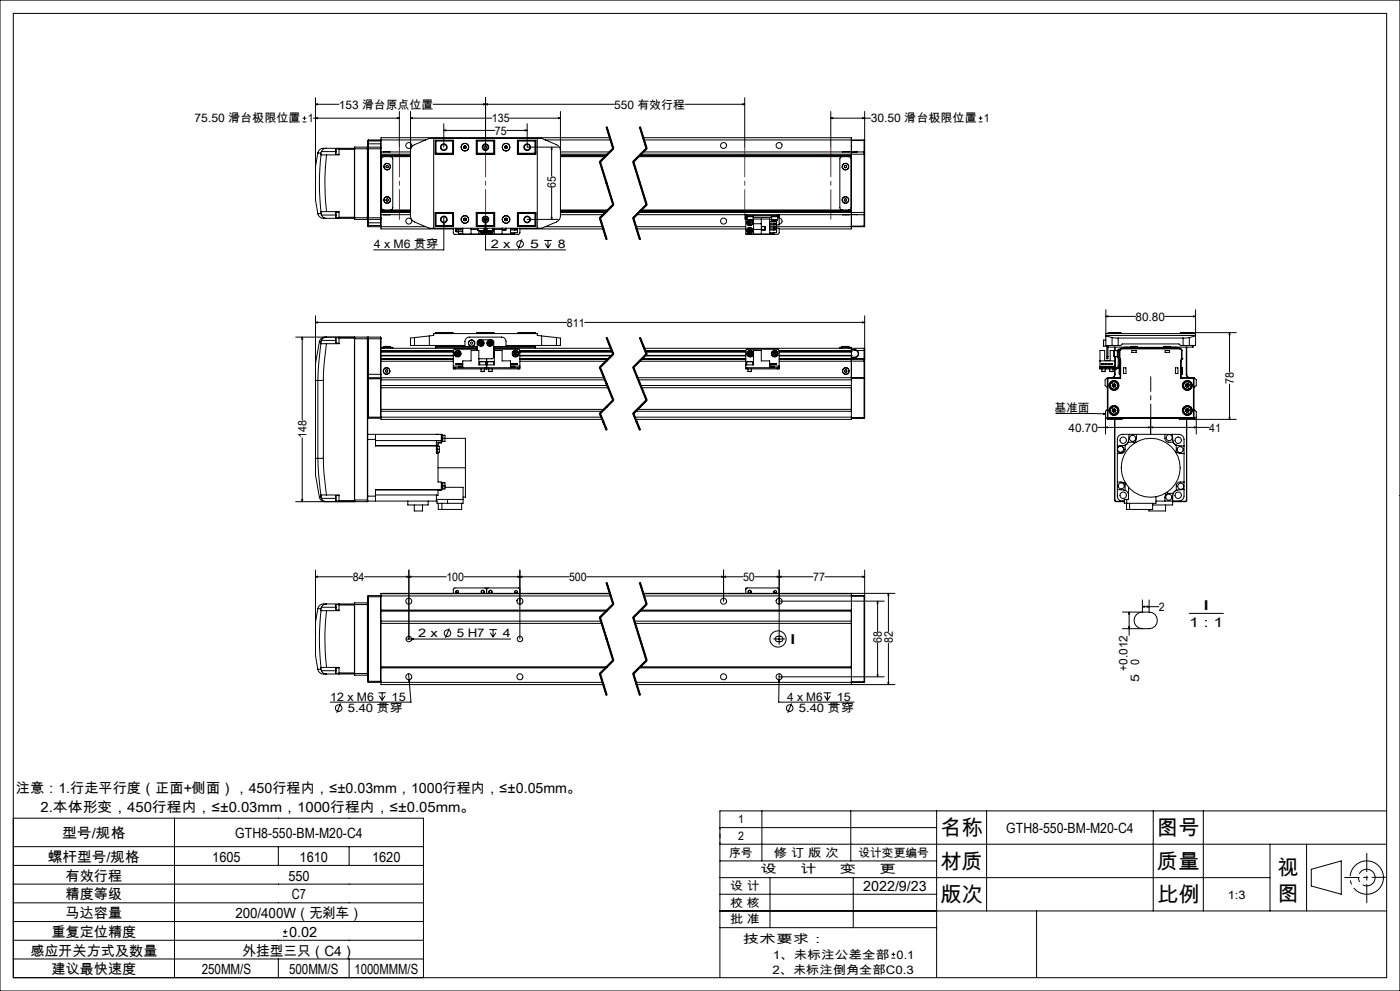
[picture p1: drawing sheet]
<svg xmlns="http://www.w3.org/2000/svg" width="420mm" height="297mm" viewBox="0 0 420 297" stroke-linecap="round" stroke-linejoin="round" font-family="sans-serif">
<g fill="none" stroke="#000" stroke-width=".3">
<path d="M0 0h420v297h-420zM4 4h412v289h-412zM90.8 36.5h1.1M90.8 35.4h1.1M91.3 34.9v1.1M94.1 35.4h25.7M94.7 31.3l.5-.2v.3zM94.7 35.4l.5-.1v.3zM94.7 29.3v20.6M94.7 31.3h7M119.2 35.3l.6 .1-.6 .2zM119.8 33.4v10.7"/>
<path d="M123.2 35.4l.6-.1v.3zM123.2 33.4v31.6l.3 .8 .9 .7 4.4 1.9h33.7l4.4-1.9 .7-.4 .4-.7 .1-.7v-31.3M123.2 35.4h24.4M130 31.3h54.3M133.1 39.1l.6-.2v.3zM133.1 37.1v7M133.1 39.1h15.3M145.1 31.1l.6 .2-.6 .1zM145.7 31.3l.6-.2v.3zM145.7 29.3v14.8M152 39.1h6.2M152.9 35.4h15.2"/>
<path d="M157.6 38.9l.6 .2-.6 .1zM158.2 37.1v7h9.3M167.5 35.3l.6 .1-.6 .2zM181.8 38.1l2 6.5M182 38.1l2 6.4-4 4 4 12.8-4 4 2 6.5M182.1 38l1.1 3.2M191.8 38.1l2 6.5M192 38.1l2 6.4-4 4 4 12.8-4 4 2 6.5M192.2 38l1.9 6.4M205.5 31.3h17.9M222.8 31.1l.6 .2-.6 .1zM223.4 29.3v14.8"/>
<path d="M249.2 35.4l.6-.1v.3zM249.2 35.4h12M249.2 33.4v10.7M258.8 35.3l.6 .1-.6 .2zM259.4 33.4v12.3M293.6 36.5h1.1M293.6 35.4h1.1M294.2 34.9v1.1M94.7 49.9v10l.7 4.2M95.4 45.8l.9 .1M95.4 45.8l-.7 4.1M96.3 45.9v.5"/>
<path d="M96.3 46.4a75 75 0 0 0 0 17.1M96.3 46.4h1.7M96.4 45.4l-.1 .5M96.4 45.4h4.3M97.9 44.4h-.2a1.81 1.81 0 0 0-2.3 1.4M97.9 44.4a1.55 1.55 0 0 0-1.5 1M97.9 44.4h8.4M98 46.4a73.4 73.4 0 0 0 0 17M100.7 45.4l.1 .9M100.8 44.6l-.1 .8M100.8 44.6v1.7M100.8 44.6h.9"/>
<path d="M100.8 46.3h.9M101.7 44.4v.4M101.7 44.8v1.6h-3.7M101.7 44.8h4.6M106.3 44.8v20.3M106.3 44.6h8M106.4 44.1l-.1 .7M106.4 44.1v21.7M106.4 44.1h3.8M110.2 44.1v21.7M110.2 44.1l.1 .1M110.3 44.2v21.5"/>
<path d="M110.3 43.1v1.1M110.3 42.3h4M110.3 43.1h4M110.5 44.1v21.7M110.5 41.9v2.2M110.5 44.1h3.7M110.5 41.9l-.2 1.2M110.5 41.9h3.7M110.5 44.1l-.2 .2M114.2 44.1v21.7M114.2 41.9v2.2M114.2 44.1l.1 .2"/>
<path d="M114.2 41.9l.1 .2M114.3 44.3v.3M114.3 44.6v20.7M114.3 47h8.9M114.3 45.5h8.9M114.3 46.6h8.9M114.3 41.9h13.4M114.3 46.2h8.9M115 45.5h2M115.1 47l-.3 .1-.3 .4v14.9l.3 .4 .3 .1M115.9 59.7l.3-.2 .3 .3-.1 .4-.3 .1-.3-.3zM115.9 49.7l.3-.1 .3 .2v.4l-.4 .1-.3-.2z"/>
<path d="M117.2 47l.4 .1 .2 .5v14.7l-.2 .5-.4 .1M123.2 45.2l.3-1.1 .5-.6 4.8-2h33.7l4.8 2 .5 .6 .3 1.1M130.1 41.5v26.9M130.6 45.5h.1M130.6 42h5.5v4.2h-5.5zM130.6 42.3v3.9M130.6 42.3h5.2M130.8 42.1v4M130.8 42.1h5.3M130.8 42.1l-.2 .2M130.8 46.1h5.3M135.8 42.3l.2-.2v4l-.2-.2"/>
<path d="M135.8 45.9h-5.2l.2 .2M135.8 42.3v3.6M139.1 44.3l.4 .2M139.1 43.9v.4M139.5 43.7l.3 .2M139.5 43.7l-.4 .2M139.8 44.3l-.3 .2M139.8 43.9v.4M142.9 42h5.5v4.2h-5.5zM142.9 42.1h5.5M142.9 46.1h5.5M143.2 42.3v3.6"/>
<path d="M143.2 42.3l-.2-.2v4l.2-.2M143.2 42.3h4.9M143.2 45.9h4.9M148.1 42.3l.2-.2v4l-.2-.2M148.1 42.3v3.6M151.5 44.3l.3 .2M151.5 43.9v.4M151.8 43.7l.4 .2M151.8 43.7l-.3 .2M152.2 44.3l-.4 .2M152.2 43.9v.4M155.2 42h5.6v4.2h-5.6z"/>
<path d="M155.2 42.1h5.3M155.2 46.1h5.3M155.5 42.3v3.6M155.5 42.3l-.2-.2v4l.2-.2M155.5 42.3h5.2M155.5 45.9h5.2l-.2 .2M160.5 42.1v4M160.5 42.1l.2 .2M160.7 42.3v3.9M160.7 45.5h.1M161.2 41.5v26.9M163.6 41.9h19.6"/>
<path d="M165.5 44.1v8.7M165.5 56.3v9.5M165.5 44.1l.1 .6h-.3zM168.1 47h13.4M168.1 45.5h14.9M168.1 46.6h13.8M168.1 46.2h14.2M179.8 48.6l4 12.8M180.1 48.4l4.1 12.9M183 41.3h-68.7v3M183.2 41.2l.9 3.2zM183.9 44.4l-4 4"/>
<path d="M184.1 44.6l-4 4M189.8 48.6l4 12.8M190.1 48.4l4.1 12.9M191.5 47h63.9M191.8 46.6h63.6M191.9 46.6h63.5M192.3 46.2h66.9M192.9 41.3h62.5v4.9M192.9 45.5h63.5M193.1 41.9h66.1M193.9 44.4l-4 4M194.1 44.6l-4 4"/>
<path d="M252.6 47l-.4 .1-.2 .5v14.7l.2 .5 .4 .1M252.7 45.5h2M253.3 49.7l.4-.1 .3 .2v.4l-.4 .1-.3-.2zM253.4 59.7l.4-.1 .2 .3-.1 .4h-.4l-.2-.3zM254.6 47l.7 .5v14.9l-.7 .5M255.4 46.2v17.5M255.4 42.1h3.8M256.4 45.6h-1v.6M256.4 45.5h.7M256.4 45.5v.1M257.1 45.5l-.7 .1M257.1 45.5h2.1"/>
<path d="M259.2 46.2h.2M259.2 45.5v.7M259.2 45.5l.2 .2M259.2 41.9v.2M259.2 41.9l.2 .1-.2 .1M259.2 42.1v3.4M259.2 46.2v17.5M259.4 45.7v.5M259.4 46.2v17.5M95.4 64.1a2.11 2.11 0 0 0 2.5 1.3M96.3 64l.1 .4M96.3 64l-.9 .1"/>
<path d="M96.3 63.5v.5M96.4 64.4a1.58 1.58 0 0 0 1.5 1M96.4 64.4h4.3M97.9 65.4h8.4M98 63.4l-1.7 .1M98 63.4h3.7v1.7M100.7 64.4l.1 .9M100.8 63.6l-.1 .8M100.8 63.6v1.7M100.8 63.6h.9M100.8 65.3h.9M101.7 65.1v.3"/>
<path d="M101.7 65.1h4.6M106.3 65.1v.3M106.3 65.4l.1 .4M106.3 65.3h8M106.4 65.8h3.8M110.3 65.7v1.1M110.3 66.8l.2 1.1M110.3 65.7l-.1 .1M110.3 67.5h4M110.3 65.6l.2 .2M110.3 66.8h4M110.5 65.8v2.1"/>
<path d="M110.5 65.8h3.7M110.5 67.9h3.7M114.2 65.8v2.1M114.3 65.3v.3M114.3 65.6v3h21.7M114.3 62.9h8.9M114.3 63.2h8.9M114.3 64.3h8.9M114.3 67.9h13.4M114.3 63.7h8.9M114.3 63.3h8.9M114.3 65.6l-.1 .2"/>
<path d="M114.3 67.8l-.1 .1M115 64.3h2M130.6 64.3h.1M130.6 63.7h5.5v4.2h-5.5zM130.6 63.7v3.9M130.6 67.6h5.2M130.6 67.6l.2 .2M130.8 63.8v4M130.8 67.8h5.3M130.8 63.8l-.2 .1h5.2M130.8 63.8h5.3M133.1 66.6l.2 .6h-.3z"/>
<path d="M133.1 64.9v10h-21M135.8 63.9l.2-.1v4l-.2-.2M135.8 63.9v3.7M136 68.4v1.4l.4 .4h19.2l.4-.4v-1.4M136.7 68.4v.2h2.1M136.9 69.4h.5M137.5 68.6v.3a.41 .41 0 0 0-.3-.3 .41 .41 0 0 0-.4 .3M137.5 69.4v.7h1.3M138.8 68.4v1.8M138.8 68.9h-2.1v.5h2.1M139.1 66l.4 .1M139.1 65.6v.4"/>
<path d="M139.5 65.4l.3 .2M139.5 65.4l-.4 .2M139.8 66l-.3 .1M139.8 65.6v.4M141.3 68.4v1.8M141.3 68.8h2.1M142.9 63.7h5.5v4.2h-5.5zM142.9 67.8h5.5M142.9 63.8h5.5M143.2 63.9v3.7M143.2 67.8v.1M143.2 63.9l-.2-.1v4l.2-.2"/>
<path d="M143.2 63.9h4.9M143.2 67.6h4.9M143.4 69.1h1.8M143.4 68.4v.7M143.7 69.1v1.1M143.8 67.8v.1M144.4 69.1l.1 .3M144.5 69.4l.4 .2M144.8 69.1l-.3 .3M144.8 69.1l.1 .5M144.9 69.1l.4 .1M145.2 69.1h.1"/>
<path d="M145.2 68.4v.7M145.2 68.9l.1 .3M145.3 65.9h.3zM145.3 66l.2 .2M145.3 69.2l-.4 .4M145.3 66l.1 .1M145.4 68.4a.88 .88 0 0 1-.2 1.4 .88 .88 0 0 1-1.3-.7 .9 .9 0 0 0 1.3 .8 .9 .9 0 0 0 .2-1.5M145.6 65.6h.5M145.6 65.4v.5M145.7 66.6l.1 .6h-.3zM145.7 64.9v10h24M145.7 70.2h-.2"/>
<path d="M146 65.5v.5M146 68.4v1.8M146.1 69.1h.1M146.1 69.1h1.8M146.1 68.4v.7M146.2 70.2h.3M146.3 69.1l.1 .5M146.7 69.1l.1 .3M146.8 69.4l.4 .2M147.1 69.1l-.3 .3M147.1 69.1l.1 .5M147.2 69.1l.4 .2"/>
<path d="M147.5 67.8v.1M147.6 69.3l-.4 .3M147.6 69.1v.2M147.9 69.1h-1.8M147.9 68.5a.9 .9 0 0 1-.2 1.3 .9 .9 0 0 1-1.3-.2M147.9 68.6a.88 .88 0 0 1-.3 1.2 .88 .88 0 0 1-1.2-.2M147.9 68.4v.7M148.1 63.9l.2-.1v4.1M148.1 63.9v3.7M148.1 67.8v.1M148.1 67.6l.2 .2M148.3 68.4v1.8"/>
<path d="M148.3 68.8h2.3M150.6 68.4v1.8M150.7 68.4v.5h1.1v-.5M150.7 68.4v.5M151.5 66l.3 .1M151.5 65.6v.4M151.7 68.4v.5M151.8 65.4l.4 .2M151.8 65.4l-.3 .2M152.2 66l-.4 .1M152.2 65.6v.4M153.1 68.4v1.8"/>
<path d="M153.1 68.9h2.1v.8h-2.1M154.4 68.6v.3a.41 .41 0 0 1 .4-.3 .41 .41 0 0 1 .4 .3M154.4 69.7v.4h-1.3M155.2 69v.2M155.2 63.7h5.6v4.2h-5.6zM155.2 68.4v.2h-2.1M155.2 67.8h5.3M155.2 63.8h5.3M155.5 63.9v3.7M155.5 63.9l-.2-.1v4l.2-.2M155.5 67.6h5.2M156 68.6h25"/>
<path d="M156.6 71.7l-1.1 2.8M158.2 65.8h9.3M160.5 63.8v4M160.5 63.8l.2 .1h-5.2M160.7 67.6l-.2 .2M160.7 63.7v3.9M160.7 64.3h.1M163.3 72.1h2.2M163.5 73l.9 1.3M163.6 67.9h17.2M164.4 72.1v2.2M165.2 73l-.8 1.3"/>
<path d="M165.3 65.2h.3l-.1 .6zM168.1 62.9h14.3M168.1 63.2h14M168.1 64.3h12.9M168.1 63.7h13.5M168.1 63.3h13.9M179.8 65.4l2 6.4M180.1 65.3l2 6.4M183.9 61.2l-4 4M184.1 61.5l-4 4M189.8 65.4l2 6.4M190.1 65.3l2 6.4"/>
<path d="M190.7 67.9h33M191 68.6h32.7M191 64.3h32.7M191.7 63.7h67.5M192 63.3h63.4M192.1 63.2h63.3M192.4 62.9h63M193.9 61.2l-4 4M194.1 61.5l-4 4M223.7 64.3h.5M223.7 64.7h.5M223.7 64.7v.5"/>
<path d="M223.7 65.2v5h9.6l.5-.5v-1.3h-.8M223.7 64.3v.4M223.7 65.6h.5M223.7 65.2h.5M224 70.2h.2M224.1 64.7v.2h2v-.2M224.2 65.9h.1M224.2 65.9h1.8M224.2 64.9v1M224.2 64.3v.4M224.2 64.3h9M224.2 64.7h9"/>
<path d="M224.4 66.8l.3 .4M224.4 68.9l.1 .5M224.4 68.9l1 .4M224.5 65.9l-.5 .9M224.5 69.4l.4 .2M224.6 65.9l-.4 .3-.2 .6M224.6 66.3l-.2 .5M224.6 66.3l.6 .9M224.7 67.2h.5M224.9 68.6l-.5 .3M224.9 68.6l.4 .2M224.9 68.6v1"/>
<path d="M225.1 66.3h-.5M225.1 66.3l.3 .4M225.1 66.3l-.4 .9M225.2 65.9a.87 .87 0 0 1 .2 1.5 .87 .87 0 0 1-1.4-.6M225.3 65.9a.9 .9 0 0 1 .1 1.6 .9 .9 0 0 1-1.4-.7M225.3 68.8l.1 .5M225.3 68.8l-.8 .6M225.4 69.3l-.5 .3M225.4 66.7l-.2 .5M225.4 66.7l-1 .1M226 65.9h-1.8M226 65.6h4.9v4.6"/>
<path d="M226 64.9v1M226 65.2h5.5M226.1 65.6v4.6M226.1 67.1h2.3M226.1 68.8h2.3M228.4 65.6v4.6M228.5 67.9h1v1h-1zM228.5 67.9v1M230.9 66.4h2.1v.5M230.9 67.2h2.1v.5h-2.1M230.9 68.1h2.1v.5h-2.1M230.9 68.9h2.1"/>
<path d="M230.9 66.9h2.1M230.9 65.7h.6M231.4 64.7v.2h2v-.2M231.5 65.9h.1M231.5 65.9h1.8M231.5 64.9v1M232.2 68.6v.3a.43 .43 0 0 1 .4-.3 .43 .43 0 0 1 .4 .3M232.2 65.9v.5M232.2 67.7v.4M232.2 69.7v.4h-1.3M232.2 67.9h27M232.3 66.4h.5"/>
<path d="M233 66.9a.43 .43 0 0 1-.4 .3 .43 .43 0 0 1-.4-.3v.3M233 66.6v.2M233 69v.2M233 68.9v.8h-2.1M233.2 64.3h23.2M233.2 64.7h.6M233.2 64.3v.4M233.3 65.9h-1.8M233.3 64.9v1M233.3 65.2h.5M233.8 65.4a.9 .9 0 0 1 .8 .9 .9 .9 0 0 1-.8 .9M233.8 64.7v.5"/>
<path d="M233.8 64.3v.4M233.8 65.2v2.2h-.8M252.7 64.3h2M255.4 63.7v4.9h-21.6M255.4 63.7v.6h1M255.4 67.8h3.8M256.4 64.3h.7M256.4 64.3h.1M257.1 64.3h2.1M259.2 63.7h.2M259.2 63.7v.6M259.2 67.8h.2"/>
<path d="M259.2 67.8v.1M259.2 64.3v3.5M259.4 63.7v.5M259.4 64.2l-.2 .1M259.4 67.8l-.2 .1M259.4 64.2v3.6M94.7 96.6l.5-.1v.3zM94.7 94.6v42.8M94.7 96.6h75.4M130.6 99.9h5.4M130.6 99.9v.1M130.8 99.7h5l.2 .2"/>
<path d="M130.8 99.7v.3M130.8 99.7l-.2 .2M136 99.9v.1M143 99.9l.2-.2h4.9l.2 .2M143 99.9h5.3M143 99.9v.1M148.3 99.9v.1M155.3 99.9h5.4M155.3 99.9v.1M160.5 99.7h-5l-.2 .2M160.5 99.7v.3M160.5 99.7l.2 .2"/>
<path d="M160.7 99.9v.1M175.4 96.6h84M258.8 96.5l.6 .1-.6 .2zM259.4 94.6v12.9M331.8 94.8l.6-.1v.3zM331.8 92.8v10.7h1.8M331.8 94.8h8.9M331.8 100h26.9M332.4 99.9h4M332.4 99.9v.1M332.5 99.7h3.7M332.5 99.7v.3"/>
<path d="M332.5 99.7l-.1 .2M336.2 99.7v.3M336.2 99.7l.2 .2M336.4 99.9v.1M349.5 94.8h9.2M354 99.9h4M354 99.9v.1M354.2 99.7v.3M354.2 99.7l-.2 .2M358 99.9l-.1-.2v.3M358 99.9v.1M358.1 94.7l.6 .1-.6 .2z"/>
<path d="M358.7 92.8v10.7h-1.9M368.9 99.7l.1 .6h-.3zM368.9 99.7v11.9M370.9 99.7h-16.7M88.7 101h21.5M90.7 101l.1 .6h-.3zM90.7 101v24.9M95.4 114h1.6M95.4 114v23.4M95.8 102.4l-1.1 6.6v5h.7M95.8 102.4h.5M96.3 102.9l-.7 6.6-.2 4.5"/>
<path d="M96.3 102.9l1.6 .1M96.3 102.4v.5M96.4 102l.5-.6 1.1-.4a1.82 1.82 0 0 0-2.2 1.4M96.4 102l-.1 .4M96.4 102h4.3M97 114v23.4M97.9 103l-.7 6.6-.2 4.4M100.8 101.2v1.7M100.8 101.2h.9M100.8 102.9h.9M101.7 101v.3M101.7 101.3v1.7h-3.8"/>
<path d="M101.7 101.3h4.6M106.3 101v.1M106.3 101.1v49.1M106.3 101.1v.4M106.3 101.5h8M106.3 101.5v48.4M110.2 101v49.4M110.2 101l.1 .1M110.3 101.1v12.2M110.3 113.3v36.6M110.3 113.6h4M110.3 112.2h4"/>
<path d="M110.5 101v12.2M110.5 101h3.7M110.5 113.2h3.7M110.5 113.2v12.1M110.5 113.2l-.2 .1M110.5 101l-.2 .2M114.2 101v12.2M114.2 101l.1 .5M114.2 113.2v12.1M114.2 113.2l.1 .1M114.3 112.2v1M114.3 113.2v12.5h66.4"/>
<path d="M114.3 113.8h67.2M114.3 115.5h67.9M114.3 113.2h66.9M114.3 116.2h68.1M114.3 104.4h28.9M114.3 105.4h21.7M114.3 106.6h21.7M114.3 105.5h21.7M114.3 106.5h21.7M114.3 105.1h21.7M114.3 107.5h21.7M114.3 107.7h21.7"/>
<path d="M114.3 105.3h21.7M114.3 108.3h21.7M114.3 101.5v10.7M114.5 104.4v-.3h3.3v.3M115.1 103.9h2.1M115.1 103.9v.5M115.2 104.1h1.9M115.7 110.9l.4-.1 .2 .3-.1 .4h-.3l-.3-.2zM117.2 103.9v.5M124.4 103.5h15.1v-1.1a1.33 1.33 0 0 1 1.3-1.4h9.7a1.33 1.33 0 0 1 1.3 1.4v1.1h15.1M124.4 101.2l-1.2 .1v2.2h1.2M124.4 101.2v2.3"/>
<path d="M128.8 100.7v2.8M130.6 103.5v.9M130.8 103.9l-.2 .1h12.6M130.8 103.9h12.4M130.8 103.5v.4M136 110.2v.4h.5M136 110.2h.5M136 109.7v.5M136 109.7h2.8M136.5 110.2h9M136.5 110.6h9M136.5 110.2v.4"/>
<path d="M136.8 106.1l.4 .4M137 105.6l-.2 .5M137 105.6l.3 .4M137.3 106l-.5 .1M137.3 106l-.1 .5M137.3 106l.4 .4M137.5 105.5l-.5 .1M137.5 105.5l.3 .4M137.5 105.5l-.2 .5M137.7 106.4l-.5 .1M137.8 105.9l-.1 .5M137.8 105.9l-.5 .1"/>
<path d="M138.8 110.2v-2h2.5v-3.1h2.4v4.3h4.6v-4.3h2.3v3.1h2.5v2M138.8 109.8h-1.3v.2h1.3M138.8 109h-2.1l2.1 .1M143.2 104.7h-7l-.2 .4v4.6M143.2 105.1v-2.7l.3-.5 4-.1 .6 .5-.1 4.9-.4 .3h-3.9M143.8 102.9h.5M143.8 102.9l.3 .4M143.9 108.4h.1M143.9 108.4h1.8M143.9 108.4v1M144 102.4l-.2 .5M144 102.4l.3 .5"/>
<path d="M144.1 103.3h.5M144.3 111.3h1M144.3 110.6v.7M144.3 102.9l.3 .4M144.3 102.9l-.2 .4M144.5 102.4l.3 .4M144.5 102.4h-.5M144.5 102.4l-.2 .5M144.8 102.8l-.2 .5M144.8 102.8l-.5 .1M145.3 110.6v.7M145.5 110.6h.5"/>
<path d="M145.5 110.2h1M145.5 110.2v.4M145.7 108.4v1M146 110.6h.5M146 107.5v3.1M146.3 108.4h.1M146.3 108.4h1.7M146.3 108.4v1M146.5 110.2h9M146.5 110.6h9M146.5 102.9h.5M146.5 110.2v.4"/>
<path d="M146.5 102.9l.3 .4M146.6 111.3h1M146.6 110.6v.7M146.7 102.4l-.2 .5M146.7 102.4l.3 .5M146.8 103.3h.4M147 102.9l-.2 .4M147 102.9l.2 .4M147.2 102.4l.3 .4M147.2 102.4h-.5M147.2 102.4l-.2 .5M147.5 102.8l-.3 .5"/>
<path d="M147.5 102.8l-.5 .1M147.6 110.6v.7M148 108.4h.1M148.1 108.4v1M148.1 105.4l.2 .5-.2 .6M148.1 104.7h7.7l.2 .4v4.6M148.1 105.7v.6M148.1 105.8v.4M148.1 104.4h35.2M148.1 103.9h12.4M153.1 109.8h1.3v.2h-1.3M153.1 109h2.1l-2.1 .1"/>
<path d="M153.1 109.7h2.9M154.2 105.8v.5M154.2 105.8l.5 .2M154.2 106.3l.5 .2M154.6 105.5l-.4 .3M154.6 105.5l.4 .2M154.6 105.5l.1 .5M154.7 106l-.5 .3M154.7 106v.5M154.7 106l.4 .2M155 105.7l.1 .5M155 105.7l-.3 .3"/>
<path d="M155.1 106.2l-.4 .3M155.5 110.2h.5M155.5 110.2v.4M156 110.2v.4h-.5M156 109.7v.5M156 105.4h27.7M156 106.6h27.5M156 105.5h27.7M156 106.5h27.6M156 105.1h27.5M156 107.5h26.6M156 107.7h26.4"/>
<path d="M156 105.3h27.7M156 106.6h27.4M156 108.3h25.8M160.5 103.9l.2 .1h-12.6M160.5 103.5v.4M160.7 103.5v.9M162.5 100.7l-1.3-.2v-.5h-31.1v.5l-5.7 .7M162.5 100.7v2.8M162.5 100.7l4.4 .5M166.9 101.2l1.2 .1v2.2h-1.2M166.9 101.2v2.3M179.8 110.2l4 9.8"/>
<path d="M180.1 110l4 9.9M181.8 101.3l2 4.9M182 101.2l2 4.9-4 4 4 9.8-4 4 2 4.9M182.1 101.1l1 2.5M183.1 103.6l1 2.4zM183.9 106l-4 4M183.9 119.8l-4 4M184.1 106.2l-4 4M189.8 110.2l4 9.8M190.1 110l4 9.9M191.2 113.2h68M191.5 113.8h63.9"/>
<path d="M191.8 101.3l2 4.9M191.8 108.3h31.9M192 101.2l2 4.9-4 4 4 9.8-4 4 2 4.9M192.1 101.1l2 4.9M192.2 115.5h63.2M192.4 107.7h31.3M192.4 116.2h63M192.6 107.5h31.1M193.3 104.4h65.9M193.5 106.6h30.2M193.5 105.1h30.2M193.6 106.5h30.1"/>
<path d="M193.6 105.3h30.1M193.7 105.4h30M193.7 105.5h30M193.9 106l-4 4M193.9 119.8l-4 4M194.1 106.2l-4 4M223.7 110.2h.5M223.7 109.4h2.4v-4.3h2.3v3.1h2.5v2M224 108.4v1M224 108.4h.2M224 108.4h.1M224.2 108.4h1.6"/>
<path d="M224.2 110.2v.4M224.2 110.2h9M224.2 110.6h9M224.4 111.3h1M224.4 110.6v.7M224.6 106.2l.4 .3M224.6 105.7v.5M224.6 105.7l.5 .3M225.1 106l-.5 .2M225.1 106l-.1 .5M225.1 106l.4 .3M225.1 105.5l-.5 .2"/>
<path d="M225.1 105.5l.4 .3M225.1 105.5v.5M225.4 110.6v.7M225.5 106.3l-.5 .2M225.5 105.8v.5M225.5 105.8l-.4 .2M225.8 108.4v1M230.9 109.8h1.3v.2h-1.3M230.9 109h2.1l-2.1 .1M230.9 109.7h2.9M232 105.8v.5M232 105.8l.4 .2"/>
<path d="M232 106.3l.4 .2M232.4 105.5l-.4 .3M232.4 105.5l.4 .2M232.4 105.5v.5M232.4 106l-.4 .3M232.4 106v.5M232.4 106l.5 .2M232.8 105.7l.1 .5M232.8 105.7l-.4 .3M232.9 106.2l-.5 .3M233.2 110.2h.6M233.2 110.2v.4"/>
<path d="M233.7 105.1h21.7M233.8 105.3l21.6 .1M233.8 109.7v-4.5l-.3-.5h-9.4l-.4 .4v5.5h.5M233.8 110.2v.4h-.6M233.8 109.7v.5M233.8 105.4h21.6M233.8 106.6h21.6M233.8 105.5h21.6M233.8 106.5h21.6M233.8 107.5h25.4M252.6 103.9h2M252.6 103.9v.5"/>
<path d="M252.7 104.1h1.9M253.6 110.8l.3 .1 .2 .3-.2 .3h-.4l-.1-.3zM254.6 104.1h.7v.3M254.6 104.1h-2.6v.3M254.6 103.9v.5M255.4 106.6h-21.6M255.4 105.1v2.6M255.4 107.7v.6h-21.6M255.4 105.4h.1M255.4 106.6h.1M255.4 107.7v.5M255.4 108.2v17.5h-64.7"/>
<path d="M255.4 113.3h3.8M255.4 107.2h1M255.4 107.1h1M255.4 108.2h3.8M255.4 104.9h1M256.4 104.8h-1v-.4v.7M256.4 104.9l.7 .2M256.4 104.8l.7 .3M256.4 104.8v.1M256.4 107.1v.1M257.1 105.1a1.09 1.09 0 0 1 .3 1.2 1.09 1.09 0 0 1-1 .8M257.1 105.1a1.19 1.19 0 0 1 .4 1.3 1.19 1.19 0 0 1-1.1 .8"/>
<path d="M257.1 105.1h2.1M257.1 105.1h.1M259.2 113.2v.1M259.2 113.2l.2 .1h-.2M259.2 104.4v.7M259.2 104.4l.2 .1v.6h-.2M259.2 107.5h.2M259.2 107.5v.2M259.2 108.2h.2M259.2 107.7v.5M259.2 105.1v2.4M259.2 108.2v5"/>
<path d="M259.2 113.3v11.9M259.2 107.7h-25.4M259.4 107.6l-.2 .1M259.4 107.5v.1M259.4 107.6v.6M259.4 108.2v17M330 108.2h4.5M330.1 109.8h4.3v.2h-4.3zM330.4 109l.8 .1zM330.4 110.2h-.5v.4h.5M330.4 110.2h4.6M330.4 110.6h1.4"/>
<path d="M330.4 110.2v.4M330.6 111.3h1M330.6 110.6v.7M331 103.7h.1M331 103.6v.1M331.1 101.9l-.1 1.7M331.1 101.9v1.7M331.1 103.7h.9M331.1 101.9h.7M331.1 103.6v.1M331.6 109l.5 .1zM331.6 110.6v.7"/>
<path d="M331.8 110.6h.9M331.8 110.2v.4M331.8 100.5h26.9M331.8 100.7l1.8 .5M332 106.9v.6h.4v-.6M332 106.9h.4M332 103.5v3.4M332.2 113.3h.2M332.2 113.3v11.9M332.4 113.3h3.8M332.4 103.5v3.4M332.4 113.3v11.9"/>
<path d="M332.4 103.9l.1 .1M332.4 109l.5 .1zM332.5 104h6.7M332.5 103.5v.5M332.7 110.6h2.3M332.7 110.2v.4M332.9 111.3h1M332.9 110.6v.7M333.3 109l.5 .1zM333.6 101.2l1.9 .1M333.6 103.5h1.9M333.6 101.2v2.3"/>
<path d="M333.7 115.6l.3 .5M333.8 115.1l-.1 .5M333.8 115.1l.4 .4M333.9 110.6v.7M334.2 105.1v1.8zM334.2 106.9h.1M334.2 106.9h1M334.2 115.5l-.5 .1M334.2 115.5l-.2 .6M334.2 115.5l.4 .5M334.4 112.2a1.02 1.02 0 0 1-1 1M334.4 112.2h.1"/>
<path d="M334.4 104v1.1M334.4 110.6v1.6M334.4 115l-.6 .1M334.4 115l.4 .4M334.4 115l-.2 .5M334.5 105.1h.1M334.5 106.9v3.3M334.5 112.2l-.5 1M334.5 104v1.1M334.5 110.6v1.6M334.6 116l-.6 .1M334.8 115.4l-.2 .6"/>
<path d="M334.8 115.4l-.6 .1M335 110.2v.4M335.2 105.1h-2.1v3h-1.7v-3h-1.4v5.1M335.5 105h-.3v2h.3M335.5 109.7l-.5 .5M335.5 109.7h.3M335.5 101.3h19.4M335.5 103.5h.7l.5-.4h17l.5 .4h.7M335.5 105.2h.3M335.5 101.3v2.2M335.5 105.2v4.5M335.8 110.2v2"/>
<path d="M335.8 110.2h.1M335.8 107.5h.1M335.8 107.5l.1 .2M335.8 109.7a.84 .84 0 0 1-.8 .9M335.8 105.1v-.4h-.3v.5M335.8 105.1h.2M335.8 107.5h.2M335.8 110.2h.2M335.8 112.2h.2M335.8 105.1v4.6M335.9 107.7l.1 .6M335.9 107.7l.1 .5"/>
<path d="M336 110.2h.1M336 107.5v.1M336 107.6l.2 .6M336 107.6l-.1 .1M336 110.2v2M336 105.1v2.4M336 112.1v.1M336 108.2h.2M336 113.2l.2 .1M336 113.2h-3.8l-.7 .6v1.7l.7 .7M336 108.2v5M336.2 108.2v5.1"/>
<path d="M336.5 104.4v.2M336.5 104.6l-.5 .5M336.5 104.4l-.4 .1-.3 .6M336.5 104.4h17.4M336.5 104.6h17.4M337 110.2h.8v1.7h-.8zM337.9 104.1h-.7v.3M337.9 104.1h14.6M337.9 104.1v.3M339.2 103.9h2M339.2 104l.1 .1M339.2 104h2"/>
<path d="M339.2 103.9v.2M339.5 105.1h1.4v.5h-1.4zM341.2 104v.1M341.2 103.9v.1M349.2 103.9h2M349.2 104l.1 .1M349.2 104h2M349.2 103.9v.1M349.5 105.1h1.4v.5h-1.4zM351.2 104v.1M351.2 104h6.7M351.2 103.9v.2"/>
<path d="M352.5 104.1h.7v.3M352.5 104.1v.3M352.6 110.2h.8v1.7h-.8zM353.9 104.6l.5 .5M353.9 104.4v.2M353.9 104.4l.5 .2 .2 .5M354.2 108.2h.2M354.2 113.3h3.8M354.2 108.2v5.1M354.4 112.1v.1M354.4 113.2l-.2 .1M354.4 113.2h3.8l.7 .6v1.7l-.7 .7"/>
<path d="M354.4 108.2v5M354.4 107.6l-.2 .6M354.4 107.6l.1 .1M354.4 110.2h.1M354.4 107.5v.1M354.4 107.5h.2M354.4 105.1h.2M354.4 110.2v2M354.4 110.2h.2M354.4 112.2h.2M354.4 105.1v2.4M354.5 107.7l-.1 .6"/>
<path d="M354.5 107.7l-.1 .5M354.6 110.2v2M354.6 107.5h.1M354.6 107.5l-.1 .2M354.6 105.1v2.4M354.9 103.5h1.9M354.9 101.3v2.2M355.6 115.6l.4 .5M355.8 115.1l-.2 .5M355.8 115.1l.8 .9M355.9 112.2l.2 .7 .3 .3M355.9 112.2h.1"/>
<path d="M355.9 104v8.2M356 112.2a1.09 1.09 0 0 0 1 1M356 104v8.2M356.2 115.5l-.2 .6M356.2 115.5l-.6 .1M356.4 115l.4 .4M356.4 115l-.6 .1M356.4 115l-.2 .5M356.6 116l-.6 .1M356.8 115.4l-.2 .6M356.8 115.4l-.6 .1M356.8 101.2l-1.9 .1"/>
<path d="M356.8 101.2v2.3M357.9 103.5v.5M358 113.3h.2M358 103.5l-.1 .5M358 113.3v11.9M358.2 113.3v11.9M358.7 100.7l-1.9 .5M368.9 115.1v10.6M90.7 131.2v19.2M94.7 137.4v4.9l1.1 6.7M94.7 137.4h.7M95.4 137.4h1.6"/>
<path d="M95.4 137.4l.2 4.5 .7 6.6M97 137.4l.2 4.4 .7 6.5M110.3 125h4M110.3 130.2h2.3M110.3 131.7h2.3M110.3 125.2l.2 .1M110.5 125.3h3.7M112.6 131.7v2h18.6v1.9h-.3M112.6 130.2v1.5M112.6 130.2h19.8v2.6h-1M112.6 133.5h18.3M112.6 132h19.8"/>
<path d="M114.3 125h66.1M114.3 122.7h66.9M114.3 123.3h66.4M114.3 125.2l-.1 .1M130.9 134.7v1.2h.5M130.9 133.5v1.2M130.9 132h.1M130.9 132v1.5M130.9 130.2h.3M130.9 134.7h.9M130.9 133.4h.5M131.2 133.7h.6v1"/>
<path d="M131.2 130.2h.1M131.4 135.5v.4M131.4 135.9v8.6h1v2.2M131.4 133.4v.3M131.8 134.7v.8h-.6M132.4 131.4h7.2v8.8M132.4 132.5h-1v.9M132.4 130.3l.4 .1v2h-.4M132.6 130.3v2.1M132.8 130.5h.7v1.8h-.7M179.8 124l2 4.9M180.1 123.9l2 4.9"/>
<path d="M184.1 120.1l-4 4M189.8 124l2 4.9M190.1 123.9l2 4.9M190.4 125h65M190.6 123.3h64.8M191.2 122.7h64.2M194.1 120.1l-4 4M255.4 125.2h3.8M255.4 125.3h3.8M259.2 125.2v.1M259.2 125.2h.2M259.4 125.2l-.2 .1"/>
<path d="M316.8 123.9l14.8 .1M329.4 128.1h33.3M331 123.9l.6 .1-.6 .2zM331.6 128.1l.6-.2v.3zM331.6 125l.7 .7h4.3l.3-.4M332.2 125.2h.2M332.2 125.2l.2 .1M332.2 122.7l-.6 .6v6.8M332.4 125.2v.1M332.4 125.2h25.6M332.4 125.3h25.6M333.7 123.2l.3 .4"/>
<path d="M333.8 122.6l-.1 .6M333.8 122.6l.4 .4M334.2 123l.4 .4M334.2 123l-.5 .2M334.2 123l-.2 .6M334.4 125.7v24.2M334.4 122.5l.4 .4M334.4 122.5l-.6 .1M334.4 122.5l-.2 .5M334.5 125.7v24.2M334.6 123.4l-.6 .2M334.8 122.9l-.2 .5"/>
<path d="M334.8 122.9l-.6 .1M335.2 134.8v13.9a1.58 1.58 0 0 0 2.1 1.5M338.5 132.5l-1 .9v1.4a1.21 1.21 0 0 1-1.1 1.1h-1.2M338.5 132.5a3.1 3.1 0 0 1-3.1 1.2h-.2M338.5 132.5h1.7l.2 .3M338.7 130.2l-.2 2.3M340.9 130.2v1.4l-.3 .6 .2 .3M344.6 127.9l.6 .2-.6 .1zM345.2 128.1l.6-.2v.3zM345.2 125.6v4.5M349.5 130.2v1.2a1.21 1.21 0 0 0 1.1 1.1h1.4M350.6 130.2h-13.9a1.51 1.51 0 0 0-1.5 1.5v2.8"/>
<path d="M350.9 130.2h2.8a1.57 1.57 0 0 1 1.5 1.5v13.9M351.7 130.2l.3 2.3M352 132.5l.9 .9M352 132.5l.2 .4M352.5 133.2l.4 .2M352.8 135.8l.4-.2 .6 .3h1.4M352.9 133.4v1.8l-.3 .2M352.9 133.4l2.3 .3M353.6 125.3l.3 .4h17M355.6 123.2l.4 .4M355.8 122.6l-.2 .6M355.8 122.6l.8 .8"/>
<path d="M356 125.7v24.2M356.2 123l-.2 .6M356.2 123l-.6 .2M356.4 122.5l.4 .4M356.4 122.5l-.6 .1M356.4 122.5l-.2 .5M356.6 123.4l-.6 .2M356.8 122.9l-.2 .5M356.8 122.9l-.6 .1M358 125.2h.2M358 125.2v.1M358.2 125.2l-.2 .1"/>
<path d="M358.2 122.7l.7 .7v6.7M358.3 127.9l.6 .2-.6 .1zM358.9 125l-.7 .7M368.7 125.1h.3l-.1 .6zM88.7 150.4h21.5M90.5 149.8h.3l-.1 .6zM95.8 149a1.82 1.82 0 0 0 2.2 1.4l-1.1-.4-.5-.6M96.3 148.5v.4M96.3 148.9l.1 .5M96.3 148.9l-.5 .1M96.4 149.4h4.3M97.9 148.3l-1.6 .2"/>
<path d="M97.9 148.3h3.8v1.7M100.8 148.5v1.7M100.8 148.5h.9M100.8 150.2h.9M101.7 150v.4M101.7 150h4.6M106.3 150.2v.2M106.3 149.9v.3M106.3 149.9h4M110.3 149.9l-.1 .5M110.3 148.7h2.3M112.6 148.7v1.5"/>
<path d="M112.6 148.3l18.3 .1M122.3 150.2v1.1h6.1v-1.1M124.3 151.3v1.8h2.5v-1.8M130.9 150.2h.2M130.9 148.4v1.8M130.9 149.7h8M131.4 140.2h8.2M131.5 150.8v1.9h7v-1.9M132.4 146.7l-19.8 .2M132.4 144.6h.4v2h-.4M132.4 147h-1v1.4h-.5M132.4 146.7h-19.8v2"/>
<path d="M132.4 145.6h1.1M132.6 144.6v2M132.6 150.8v1.9M132.8 144.7h.7v.9M133.5 145.6v.9h-.7M133.5 146h5.4v4.8h-7.8v-.6h-20.8M134.3 149.7v1.1M139.6 140.2v8.8h-.7M334.4 149.9l.5 .5M334.4 149.9h.1M334.5 149.9l.4 .3M334.9 150.4h2.4"/>
<path d="M334.9 150.2h2.4M334.9 150.2v.2M335.2 144.5h1.5l.5 .3 .3-.2M335.2 146.7l2.3 .3M337.5 147a1.55 1.55 0 0 1 1.1 1.4M337.8 145l-.3 .2v1.8M338 150.8v1.9h7.8v-1.9M338 149.7v1.1M338.6 146v3.7h-1.3v1.1h9.5v-1.9M338.9 150.8v1.9M349.6 147.8l.2 .4-.3 .6v1.4M349.7 151.3v1.8h-5v-.4"/>
<path d="M350.1 147.6l.1 .2h1.8M351.8 150.4h3.7M351.8 150.2h3.7M351.8 149.1v2.2h-6M352 147.8l-.3 2.4M352.1 147.5l-.1 .4M352.9 147l-.9 .8M352.9 147l-.4 .1M355.2 144.5h-1.2a1.14 1.14 0 0 0-1.1 1.1v1.4M355.2 146.7l-2.3 .3M355.2 145.9v2.8a1.51 1.51 0 0 1-1.5 1.5h-6.9M355.5 150.2v.2"/>
<path d="M356 149.9l-.5 .3M356 149.9h.1M356 149.9l-.5 .5M94.7 172.9l.5-.2v.3zM94.7 170.8v15.7M94.7 172.9h11.1M109.3 172.9h24.6M110.3 178.9h4M110.5 178.5l-.2 .2v2.1M110.5 178.5v26M110.5 178.5h3.7M114.2 178.5v26"/>
<path d="M114.2 178.5l.1 .2M114.3 178.6h68.9M114.3 177.9h68.7M122.1 172.7l.6 .2-.6 .1zM122.7 170.8v20.7M122.7 172.9l.6-.2v.3zM136.7 177.3v.2M136.8 177.5h.7M136.9 177h.5M137.5 177.3v.2M144.6 177.8a.5 .5 0 0 1-.2-.7 .5 .5 0 0 1 .8 0 .5 .5 0 0 1-.2 .7M145.7 176.3h.5"/>
<path d="M146 176.3v1.5M147 177.8a.5 .5 0 0 1-.3-.7 .5 .5 0 0 1 .8 0 .5 .5 0 0 1-.2 .7M154.4 177.3v.2M154.4 177.5h.8M155.2 179.8l-.1 .2M155.2 177.3v.2M155.4 172.7l.6 .2-.6 .1zM156 172.9l.6-.2v.3zM156 170.8v20.7M156 176.7l-.4-.5h-9.2l-.4 .5-.4-.5h-9.2l-.4 .4v1.2M170.7 172.9h-31.5M176 172.9h46.9"/>
<path d="M181.8 174.7l2 6.4M182 174.6l2 6.5-4 4 4 12.8-4 4 2 6.4M182.1 174.6l1.1 3.2M183 177.8h-68.7v27.4h66.7M183.2 177.8l.9 3.2zM191.8 174.7l2 6.4M192 174.6l2 6.5-4 4 4 12.8-4 4 2 6.4M192.2 174.6l1.9 6.4M193 177.9h62.4M193.2 178.6h62.2M216.5 172.7l.6 .2-.6 .1zM217.1 172.9l.6-.2v.3z"/>
<path d="M217.1 170.8v9.4M223.7 176.7l.4-.5h9.2l.5 .5M224 176.3h-.3v1.5M224.7 177.8a.5 .5 0 0 1-.2-.7 .5 .5 0 0 1 .8 0 .5 .5 0 0 1-.2 .7M232.2 177.3v.2M232.2 177.5h.8M233 179.8l-.2 .2M233 177.3v.2M233.2 172.7l.6 .2-.6 .1zM233.8 172.9l.6-.2v.3zM233.8 170.8v19M243.9 172.9h-17.5"/>
<path d="M247.5 172.9h11.9M255.4 177.8v27.4M255.4 178.7h3.8M255.4 178.5h3.8M258.8 172.7l.6 .2-.6 .1zM259.2 178.5l.2 .1-.2 .1M259.2 178.5v.2M259.2 178.7v25.6M259.4 170.8v33.5M266.5 177.8v11.5M266.5 177.8l.2 .6h-.3zM268.5 177.8h-75.6"/>
<path d="M342.7 179.8v3.6a2.49 2.49 0 0 0-2.5 2.5 2.49 2.49 0 0 0 2.5 2.5M344.7 179.8v3.6M94.7 186.5v10l.7 4.1M95.4 182.4l.9 .1M95.4 182.4l-.7 4.1M96.3 182.5v.4M96.3 182.9l1.7 .1M96.3 182.9a75 75 0 0 0 0 17.2M96.4 182l-.1 .5M96.4 182h4.3M97.9 181h-.2a1.88 1.88 0 0 0-2.3 1.4M97.9 181a1.67 1.67 0 0 0-1.5 1"/>
<path d="M97.9 181h8.4M98 183a73.4 73.4 0 0 0 0 17M100.7 182l.1 .8M100.8 181.2l-.1 .8M100.8 181.2v1.6M100.8 182.8h.9M100.8 181.2h.9M101.7 181v.3M101.7 181.3v1.7h-3.7M101.7 181.3h4.6M106.3 181.3v20.4M106.3 181.2h4"/>
<path d="M106.4 180.7l-.1 .6M106.4 180.7v21.6M106.4 180.7h3.8M110.2 180.7v21.6M110.2 180.7l.1 .1M110.3 180.8v.4M110.3 181.2v20.7M114.3 186.8h.1M114.3 199.8h67.7M114.3 182.8h67.9M114.3 183.2h67.6M114.3 186.8h66.2"/>
<path d="M121.8 191.5h31.4M123.5 191.5l.6-.2v.4zM134.8 188.3l-1.1 2.9M146.8 188.7h2.2M147.1 189.6l.8 1.4M147.9 188.7v2.3M148.8 189.6l-.9 1.4M179.8 185.1l4 12.9M180.1 185l4.1 12.9M180.3 186.2h-66M183.9 180.9l-4 4M183.9 197.8l-4 4"/>
<path d="M184.1 181.2l-4 4M184.1 198l-4 4M189.8 185.1l4 12.9M190.1 185l4.1 12.9M190.3 186.2h65.1M190.5 186.8h64.9M191.9 183.2h63.5M192.1 199.8h63.3M192.2 182.8h63.2M193.9 180.9l-4 4M193.9 197.8l-4 4M194.1 181.2l-4 4"/>
<path d="M194.1 198l-4 4M232.8 190.9l.6-.2a1.18 1.18 0 0 1 1.4 .5 .81 .81 0 0 1-.7 1.1 1.22 1.22 0 0 1-1.5-.5zM232.9 191.5h1.7M233.8 190.7v1.6M233.8 180.2h31.5M263.3 180.2v9.1M263.3 192.8v10M263.3 180.2l.1 .6h-.3zM266.5 192.8v12.4M336.7 183.4h8M338.6 187.8h.3l-.2 .6zM338.7 183.4l.2 .6h-.3z"/>
<path d="M338.7 183.4v7M342.7 181.8l.6-.2v.4zM342.7 181.8h4.9M344.1 181.6l.6 .2-.6 .2zM344.7 183.4a2.49 2.49 0 0 1 2.5 2.5 2.49 2.49 0 0 1-2.5 2.5h-8M356.8 183.8h10.2M95.4 200.6a1.94 1.94 0 0 0 2.5 1.4M96.3 200.5l.1 .5M96.3 200.5l-.9 .1M96.3 200.1v.4M96.4 201l.5 .6 1 .4M96.4 201h4.3"/>
<path d="M97.9 202h8.4M98 200l-1.7 .1M98 200h3.7v1.7M100.7 201l.1 .9M100.8 200.2l-.1 .8M100.8 200.2v1.7M100.8 200.2h.9M100.8 201.9h.9M101.7 201.7v.3M101.7 201.7h4.6M102.2 210.8l-1.2 2.8M106.3 201.7l.1 .6"/>
<path d="M106.3 201.9h4M106.4 202.3h3.8M110.3 201.9v.3M110.3 202.2v2.1l.2 .2M110.3 202.2l-.1 .1M110.3 204.1h4M110.5 204.5h3.7M113.5 207.6h2.3M113.8 208.5l.9 1.4M114.3 204.5h66.5M114.3 200.2h67.4M114.3 204.3l-.1 .2"/>
<path d="M114.7 207.6v2.3M115.5 208.5l-.8 1.4M122.6 201.9l.1 1.8M122.7 203.7l.2 .6-.3 .1zM122.7 203.7l.6 6.7h-24.2M179.8 202l2 6.4M180.1 201.9l2 6.4M189.8 202l2 6.4M190.1 201.9l2 6.4M190.7 204.5h68.5M191 205.2h77.5M191.7 200.2h63.7"/>
<path d="M233.7 203.7l.2 .6h-.4zM233.7 203.7l-.1 6.7h22.6M233.8 201.9l-.1 1.8M233.8 202.8h31.5M237.5 210.8l-1.2 2.8M247.1 207.6h2.2M247.4 208.5l.8 1.4M248.2 207.6v2.3M249.1 208.5l-.9 1.4M255.4 204.3h3.8M259.2 204.3v.2M259.2 204.3h.2"/>
<path d="M259.4 204.3l-.2 .2M263.1 202.2h.3l-.1 .6zM266.4 204.6h.3l-.2 .6zM4 245.2h123v47.8M4 253.7h123M4 259.4h123M52.4 245.2v47.8M83.5 253.7v5.7M104.7 253.7v5.7M216 253h200M216 248h65M216 258h65"/>
<path d="M228.6 243v15M255.2 243v15M281 243v50M296 243v30M346 243v30M361 243v30M381 253v20M392 253v20M416 243h-200v50M4 265h123M4 270.6h123M4 276.2h123"/>
<path d="M84.9 279.3h1.3M85.5 278.6v1.3M216 278h65M216 273h200M216 263h165M216 268h65M231 263v15M256 263v15M311 273v20M393.4 260.5l9-2.5v10l-9-2.5zM4 281.8h123M4 287.4h123"/>
<path d="M83.5 287.4v5.6M84.9 280.6h1.3M104.7 287.4v5.6M267.4 287.2h1.2M267.4 286h1.2M268 285.5v1.1"/>
<circle cx="116.1" cy="49.9" r=".94"/>
<circle cx="116.1" cy="59.9" r=".95"/>
<circle cx="116.1" cy="49.9" r="1"/>
<circle cx="116.2" cy="59.9" r="1"/>
<circle cx="122.6" cy="43.6" r=".89"/>
<circle cx="133.1" cy="44.1" r="1.01"/>
<circle cx="133.1" cy="44.1" r=".83"/>
<circle cx="139.5" cy="44.1" r="1.12"/>
<circle cx="139.5" cy="44.1" r="1.16"/>
<circle cx="145.6" cy="44.1" r=".99"/>
<circle cx="145.6" cy="44.1" r=".4"/>
<circle cx="145.6" cy="44.1" r=".83"/>
<circle cx="151.8" cy="44.1" r="1.12"/>
<circle cx="151.8" cy="44.1" r="1.16"/>
<circle cx="158.1" cy="44.1" r="1.01"/>
<circle cx="158.2" cy="44.1" r=".83"/>
<circle cx="217.1" cy="43.6" r=".9"/>
<circle cx="233.7" cy="43.6" r=".89"/>
<circle cx="253.6" cy="59.9" r="1.01"/>
<circle cx="253.6" cy="59.9" r=".95"/>
<circle cx="253.6" cy="49.9" r="1.01"/>
<circle cx="253.6" cy="49.9" r=".94"/>
<circle cx="122.6" cy="66.3" r=".9"/>
<circle cx="133.1" cy="65.8" r="1.01"/>
<circle cx="133.1" cy="65.8" r=".83"/>
<circle cx="139.5" cy="65.8" r="1.14"/>
<circle cx="139.5" cy="65.7" r="1.12"/>
<circle cx="145.6" cy="65.8" r=".99"/>
<circle cx="145.6" cy="65.8" r=".4"/>
<circle cx="145.6" cy="65.8" r=".83"/>
<circle cx="151.8" cy="65.8" r="1.12"/>
<circle cx="151.8" cy="65.8" r="1.14"/>
<circle cx="156" cy="73.1" r=".99"/>
<circle cx="158.1" cy="65.8" r="1.01"/>
<circle cx="158.2" cy="65.8" r=".83"/>
<circle cx="217.1" cy="66.3" r=".91"/>
<circle cx="224.9" cy="69.1" r=".86"/>
<circle cx="224.9" cy="69.1" r=".9"/>
<circle cx="116" cy="111.2" r="1"/>
<circle cx="116" cy="111.2" r=".96"/>
<circle cx="137.3" cy="106" r=".9"/>
<circle cx="137.3" cy="106" r=".99"/>
<circle cx="137.3" cy="106" r=".87"/>
<circle cx="141.5" cy="102.8" r=".99"/>
<circle cx="141.5" cy="102.9" r=".33"/>
<circle cx="141.5" cy="102.9" r=".9"/>
<circle cx="144.3" cy="102.8" r=".9"/>
<circle cx="144.3" cy="102.9" r=".87"/>
<circle cx="147" cy="102.9" r=".87"/>
<circle cx="147" cy="102.9" r=".9"/>
<circle cx="154.6" cy="106" r=".91"/>
<circle cx="154.7" cy="106" r=".99"/>
<circle cx="154.7" cy="106" r=".87"/>
<circle cx="225.1" cy="106" r=".91"/>
<circle cx="225.1" cy="106" r=".88"/>
<circle cx="225.1" cy="106" r="1"/>
<circle cx="232.4" cy="106" r=".9"/>
<circle cx="232.4" cy="106" r=".99"/>
<circle cx="232.4" cy="106" r=".87"/>
<circle cx="253.7" cy="111.2" r="1"/>
<circle cx="253.7" cy="111.2" r=".96"/>
<circle cx="334.2" cy="115.5" r="1.32"/>
<circle cx="334.2" cy="115.5" r="1.5"/>
<circle cx="334.2" cy="115.5" r="1.14"/>
<circle cx="334.2" cy="115.5" r="1.17"/>
<circle cx="356.2" cy="115.5" r="1.33"/>
<circle cx="356.2" cy="115.5" r="1.17"/>
<circle cx="356.2" cy="115.5" r="1.13"/>
<circle cx="356.2" cy="115.5" r="1.5"/>
<circle cx="334.2" cy="123" r="1.49"/>
<circle cx="334.2" cy="123" r="1.32"/>
<circle cx="334.2" cy="123" r="1.14"/>
<circle cx="334.2" cy="123" r="1.17"/>
<circle cx="336.2" cy="134.6" r=".99"/>
<circle cx="336.2" cy="134.6" r=".93"/>
<circle cx="336.9" cy="131.9" r=".96"/>
<circle cx="339.8" cy="131.4" r=".92"/>
<circle cx="350.8" cy="131.1" r=".91"/>
<circle cx="353.5" cy="131.9" r=".96"/>
<circle cx="354" cy="134.7" r=".91"/>
<circle cx="356.2" cy="123" r="1.33"/>
<circle cx="356.2" cy="123" r="1.13"/>
<circle cx="356.2" cy="123" r="1.49"/>
<circle cx="336.4" cy="145.6" r=".91"/>
<circle cx="337" cy="148.4" r=".97"/>
<circle cx="345.2" cy="140.2" r="8.8"/>
<circle cx="350.6" cy="149" r=".93"/>
<circle cx="353.5" cy="148.4" r=".97"/>
<circle cx="354.2" cy="145.7" r=".91"/>
<circle cx="137.2" cy="177.4" r=".42"/>
<circle cx="144.8" cy="177.4" r=".4"/>
<circle cx="147.1" cy="177.4" r=".41"/>
<circle cx="154.8" cy="177.4" r=".42"/>
<circle cx="224.9" cy="177.4" r=".39"/>
<circle cx="232.6" cy="177.4" r=".4"/>
<circle cx="122.6" cy="180.2" r=".9"/>
<circle cx="122.6" cy="191.5" r=".83"/>
<circle cx="134.2" cy="189.8" r=".98"/>
<circle cx="156" cy="180.2" r=".9"/>
<circle cx="156" cy="191.5" r=".83"/>
<circle cx="217.1" cy="180.2" r=".91"/>
<circle cx="233.4" cy="191.5" r="2.43"/>
<circle cx="233.7" cy="180.2" r=".9"/>
<circle cx="101.6" cy="212.2" r=".99"/>
<circle cx="122.6" cy="202.8" r=".9"/>
<circle cx="156" cy="202.8" r=".9"/>
<circle cx="217.1" cy="202.8" r=".91"/>
<circle cx="233.7" cy="202.8" r=".9"/>
<circle cx="236.9" cy="212.2" r=".98"/>
</g>
<path d="M412.4 262.3a2.5 2.5 0 0 0-4.1-1.1 2.5 2.5 0 0 0 1 4.2 2.5 2.5 0 0 0 3.2-2.9l-.1-.2" fill="none" stroke="#000" stroke-width=".3" stroke-dasharray="30.5 1.3 1.3 1.3" stroke-dashoffset="24.5" stroke-linecap="butt"/>
<path d="M414.8 261.5a5 5 0 0 0-8.3-2 5 5 0 0 0 2.2 8.3 5 5 0 0 0 6.2-6l-.1-.3" fill="none" stroke="#000" stroke-width=".3" stroke-dasharray="30.5 1.3 1.3 1.3" stroke-dashoffset="16.7" stroke-linecap="butt"/>
<g fill="none" stroke="#000" stroke-width=".3" stroke-dasharray="6.3 1.3 1.3 1.3 5.1">
<path d="M182 38.1l2 6.4M192 38.1l2 6.4M184 44.5l-4 4M194 44.5l-4 4M180 65.3l2 6.5M184 61.3l-4 4M190 65.3l2 6.5M194 61.3l-4 4M182 101.2l2 4.9M184 106.1l-4 4M184 119.9l-4 4M192 101.2l2 4.9"/>
<path d="M194 106.1l-4 4M194 119.9l-4 4M180 123.9l2 4.9M190 123.9l2 4.9M182 174.6l2 6.5M192 174.6l2 6.5M184 181.1l-4 4M184 197.9l-4 4M194 181.1l-4 4M194 197.9l-4 4M180 201.9l2 6.4M190 201.9l2 6.4"/>
</g>
<path d="M180 48.5l4 12.8M190 48.5l4 12.8M180 185.1l4 12.8M190 185.1l4 12.8" fill="none" stroke="#000" stroke-width=".3" stroke-dasharray="6.3 1.3 1.3 1.3 5.1" stroke-dashoffset="4.1"/>
<path d="M180 110.1l4 9.8M190 110.1l4 9.8" fill="none" stroke="#000" stroke-width=".3" stroke-dasharray="6.3 1.3 1.3 1.3 5.1" stroke-dashoffset="5.5"/>
<path d="M345.2 125.6v-12.7M403.4 263l12.6-.1" fill="none" stroke="#000" stroke-width=".3" stroke-dasharray="30.5 1.3 1.3 1.3" stroke-dashoffset="26.1"/>
<path d="M232.9 191.5h-.8M233.8 192.3v.9M233.8 190.7v-.9M234.6 191.5h.8" fill="none" stroke="#000" stroke-width=".3" stroke-dasharray="30.5 1.3 1.3 1.3"/>
<path d="M410 255.7v14.9" fill="none" stroke="#000" stroke-width=".3" stroke-dasharray="30.5 1.3 1.3 1.3" stroke-dashoffset="25"/>
<path d="M216 248v5" fill="none" stroke="#000" stroke-width=".3" stroke-dasharray="30.5 1.3 1.3 1.3" stroke-dashoffset="29.9"/>
<path d="M119.8 65.8v-21.7M145.7 65.8v-21.7M223.4 65.8v-21.7M249.3 65.8v-21.7" fill="none" stroke="#f00" stroke-width=".3" stroke-dasharray="30.5 1.3 1.3 1.3" stroke-dashoffset="21.6"/>
<g fill="#000">
<path d="M331 123.9l.6 .1-.6 .2z"/>
<path d="M145.1 31.1l.6 .2-.6 .1zM94.7 31.3l.5-.2v.3zM258.8 35.3l.6 .1-.6 .2zM249.2 35.4l.6-.1v.3zM222.8 31.1l.6 .2-.6 .1zM145.7 31.3l.6-.2v.3zM258.8 172.7l.6 .2-.6 .1zM233.8 172.9l.6-.2v.3zM344.1 181.6l.6 .2-.6 .2zM342.7 181.8l.6-.2v.4z"/>
<path d="M165.5 44.1l.1 .6h-.3zM165.3 65.2h.3l-.1 .6z"/>
<path d="M94.7 96.6l.5-.1v.3zM258.8 96.5l.6 .1-.6 .2zM133.1 39.1l.6-.2v.3zM157.6 38.9l.6 .2-.6 .1zM123.2 35.4l.6-.1v.3zM167.5 35.3l.6 .1-.6 .2zM133.1 66.6l-.1 .6h.3zM145.7 66.6l-.2 .6h.3zM94.7 35.4l.5-.1v.3zM119.2 35.3l.6 .1-.6 .2zM122.7 203.7l-.1 .7 .3-.1zM233.7 203.7l-.2 .6h.4zM123.5 191.5l.6 .2v-.4zM94.7 172.9l.5-.2v.3zM122.1 172.7l.6 .2-.6 .1z"/>
<path d="M331.8 94.8l.6-.1v.3zM358.1 94.7l.6 .1-.6 .2z"/>
<path d="M90.7 101l.1 .6h-.3zM90.5 149.8h.3l-.1 .6z"/>
<path d="M345.2 128.1l.6-.2v.3zM358.3 127.9l.6 .2-.6 .1z"/>
<path d="M344.6 127.9l.6 .2-.6 .1zM331.6 128.1l.6-.2v.3z"/>
<path d="M368.7 125.1h.3l-.1 .6zM368.9 99.7l.1 .6h-.3z"/>
<path d="M122.7 172.9l.6-.2v.3zM155.4 172.7l.6 .2-.6 .1z"/>
<path d="M156 172.9l.6-.2v.3zM216.5 172.7l.6 .2-.6 .1z"/>
<path d="M217.1 172.9l.6-.2v.3zM233.2 172.7l.6 .2-.6 .1z"/>
<path d="M263.3 180.2l.1 .6h-.3zM263.1 202.2h.3l-.1 .6zM266.5 177.8l.2 .6h-.3zM266.4 204.6h.3l-.2 .6zM338.7 183.4l.2 .6h-.3zM338.6 187.8h.3l-.2 .6z"/>
</g>
<g font-size="6.3">
<text x="282.1" y="250.3">名称</text>
<text x="347.1" y="250.3">图号</text>
<text x="282.1" y="260.3">材质</text>
<text x="347.1" y="260.3">质量</text>
<text x="383.3" y="262.1">视</text>
<text x="383.3" y="269.9">图</text>
<text x="282.1" y="270.3">版次</text>
<text x="347.1" y="270.3">比例</text>
</g>
<g font-size="4.2">
<text x="4.8" y="237.6">注意：1.行走平行度（正面+侧面），450行程内，≤±0.03mm，1000行程内，≤±0.05mm。</text>
<text x="12.2" y="243.3">2.本体形变，450行程内，≤±0.03mm，1000行程内，≤±0.05mm。</text>
<text x="18.6" y="251.3">型号/规格</text>
<text x="70.6" y="251.3">GTH8-550-BM-M20-C4</text>
<text x="301.9" y="249.5">GTH8-550-BM-M20-C4</text>
<text x="14.4" y="258.3">螺杆型号/规格</text>
<text x="19.7" y="263.9">有效行程</text>
<text x="63.7" y="258.3">1605</text>
<text x="86.5" y="263.9">550</text>
<text x="89.9" y="258.3">1610</text>
<text x="111.7" y="258.3">1620</text>
<text x="19.7" y="269.5">精度等级</text>
<text x="87.6" y="269.5">C7</text>
<text x="259" y="267">2022/9/23</text>
<text x="19.7" y="275.2">马达容量</text>
<text x="70.6" y="275.2">200/400W（无刹车）</text>
<text x="15.4" y="280.8">重复定位精度</text>
<text x="86.7" y="280.8">0.02</text>
<text x="9.1" y="286.4">感应开关方式及数量</text>
<text x="72.7" y="286.4">外挂型三只（C4）</text>
<text x="15.5" y="292">建议最快速度</text>
<text x="60.5" y="292">250MM/S</text>
<text x="86.7" y="292">500MM/S</text>
<text x="106.4" y="292">1000MMM/S</text>
</g>
<g font-size="4.1">
<text x="360.9" y="182.7">I</text>
<text x="356.8" y="187.9">1 : 1</text>
<text x="236.9" y="193">I</text>
</g>
<g font-size="3.5">
<text x="101.7" y="32.5">153 滑台原点位置</text>
<text x="184.3" y="32.5">550 有效行程</text>
<text x="58.4" y="36.7">75.50 滑台极限位置 1</text>
<text x="147.6" y="36.7">135</text>
<text x="148.5" y="40.3">75</text>
<text x="261.2" y="36.7">30.50 滑台极限位置 1</text>
<text x="166.8" y="56.3" transform="rotate(-90 166.8 56.3)">65</text>
<text x="112.1" y="74.4">4 x M6 贯穿</text>
<text x="147.3" y="74.4">2 x</text>
<text x="159" y="74.4">5</text>
<text x="167.3" y="74.4">8</text>
<text x="170.1" y="97.9">811</text>
<text x="340.7" y="96.1">80.80</text>
<text x="370.2" y="115.1" transform="rotate(-90 370.2 115.1)">78</text>
<text x="316.3" y="123.4">基准面</text>
<text x="92" y="131.2" transform="rotate(-90 92 131.2)">148</text>
<text x="320.6" y="129.3">40.70</text>
<text x="362.7" y="129.3">41</text>
<text x="105.8" y="174.1">84</text>
<text x="133.9" y="174.1">100</text>
<text x="170.7" y="174.1">500</text>
<text x="222.9" y="174.1">50</text>
<text x="243.9" y="174.1">77</text>
<text x="347.7" y="183.1">2</text>
<text x="125.5" y="191">2 x</text>
<text x="137" y="191">5 H7</text>
<text x="150.9" y="191">4</text>
<text x="264.6" y="192.8" transform="rotate(-90 264.6 192.8)">68</text>
<text x="267.8" y="192.8" transform="rotate(-90 267.8 192.8)">82</text>
<text x="338.3" y="201" transform="rotate(-90 338.3 201)">+0.012</text>
<text x="341.8" y="199.2" transform="rotate(-90 341.8 199.2)">0</text>
<text x="99.1" y="209.9">12 x M6</text>
<text x="117.5" y="209.9">15</text>
<text x="236.2" y="209.9">4 x M6</text>
<text x="251" y="209.9">15</text>
<text x="341.8" y="204.5" transform="rotate(-90 341.8 204.5)">5</text>
<text x="104.3" y="213.5">5.40 贯穿</text>
<text x="239.6" y="213.5">5.40 贯穿</text>
<text x="221.4" y="246.8">1</text>
<text x="221.4" y="251.8">2</text>
<text x="218.8" y="256.8">序号</text>
<text x="232.2" y="256.8">修 订 版 次</text>
<text x="257.5" y="256.8">设计变更编号</text>
<text x="228.2" y="261.8">设</text>
<text x="240.1" y="261.8">计</text>
<text x="252" y="261.8">变</text>
<text x="263.9" y="261.8">更</text>
<text x="219.1" y="266.7">设 计</text>
<text x="368.3" y="269.3">1:3</text>
<text x="219.1" y="271.7">校 核</text>
<text x="219.1" y="276.7">批 准</text>
<text x="222.9" y="282.7">技术要求：</text>
<text x="231.8" y="287.3">1、未标注公差全部 0.1</text>
<text x="231.7" y="291.8">2、未标注倒角全部C0.3</text>
</g>
</svg>
